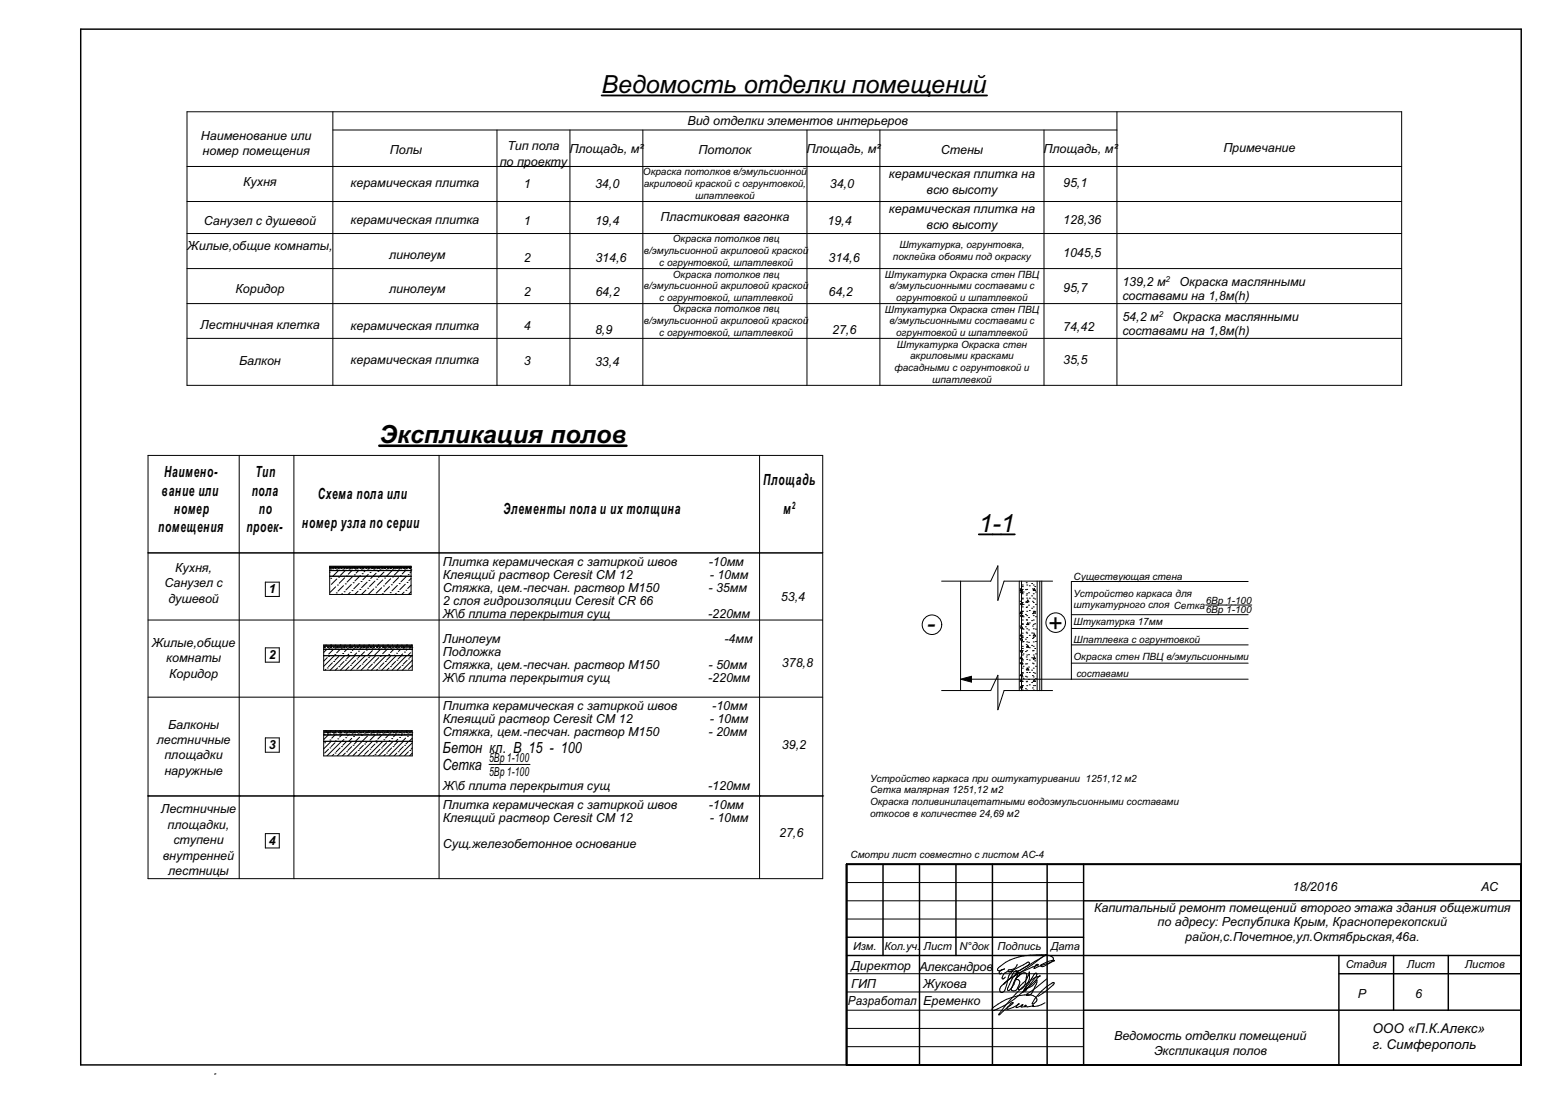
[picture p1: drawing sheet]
<svg xmlns="http://www.w3.org/2000/svg" width="420mm" height="297mm" viewBox="0 0 420 297" stroke-linecap="round" stroke-linejoin="round" font-family="sans-serif">
<path d="M58.6 291.5l-.4 .1" fill="none" stroke="#000" stroke-width=".27"/>
<g fill="none" stroke="#000" stroke-width=".27">
<path d="M89.5 153.9h22.1M89.5 153.7h22.1v1.2h-22.1zM89.5 154h22.1M89.5 154.1h22.1M89.5 154.4h.1M89.7 154.7h.1M89.8 153.7v.2M89.8 154.1h.1M90 154.1h.1M90 154.4h.1M90.4 154.4h.1M90.4 154.8h.1"/>
<path d="M90.8 153.7l-.2 .2M91 154.3h.1M91 154.4h.1M91.1 153.7v.2M91.4 154.7h.1M91.6 154.1h.1M91.7 154.4h.1M91.8 154.1h.1M91.9 154.4h.1M92.1 154.8h.1M92.4 153.7v.2M92.5 154.4h.1"/>
<path d="M92.6 154.3h.1M93.1 154.7h.1M93.4 153.7l-.2 .2M93.4 154.4h.1M93.4 154.1h.1M93.6 154.1h.1M93.7 153.7v.2M93.8 154.8h.1M94 154.4h.1M94.3 154.3h.1M94.7 154.7h.1M94.9 154.4h.1"/>
<path d="M95 153.7v.2M95.1 154.4h.1M95.2 154.1h.1M95.4 154.1h.1M95.5 154.4h.1M95.5 154.8h.1M95.9 153.7l-.2 .2M96 154.3h.1M96.3 153.7v.2M96.4 154.4h.1M96.4 154.7h.1M96.7 154.4h.1"/>
<path d="M97 154.4h.1M97 154.1h.1M97.1 154.1h.1M97.2 154.8h.1M97.6 153.7v.2M97.7 154.3h.1M97.8 154.4h.1M98.1 154.7h.1M98.4 154.4h.1M98.5 153.7l-.2 .2M98.7 154.1h.1M98.8 154.8h.1"/>
<path d="M98.8 153.7v.2M98.9 154.1h.1M99.3 154.4h.1M99.4 154.3h.1M99.8 154.7h.1M99.9 154.4h.1M100.1 154.4h.1M100.1 153.7v.2M100.5 154.8h.1M100.5 154.1h.1M100.7 154.1h.1M100.8 154.4h.1"/>
<path d="M101 154.3h.1M101.1 153.7l-.2 .2M101.4 154.4h.1M101.4 153.7v.2M101.5 154.7h.1M101.8 154.4h.1M102.2 154.8h.1M102.3 154.4h.1M102.3 154.1h.1M102.5 154.1h.1M102.7 153.7v.2M102.7 154.3h.1"/>
<path d="M102.9 154.4h.1M103.1 154.7h.1M103.5 154.4h.1M103.6 153.7l-.1 .2M103.8 154.4h.1M103.9 154.8h.1M104 153.7v.2M104.1 154.1h.1M104.3 154.1h.1M104.4 154.4h.1M104.4 154.3h.1M104.8 154.7h.1"/>
<path d="M105.1 154.4h.1M105.3 154.4h.1M105.3 153.7v.2M105.6 154.8h.1M105.9 154.4h.1M105.9 154.1h.1M106.1 154.1h.1M106.1 154.3h.1M106.2 153.7l-.2 .2M106.5 154.7h.1M106.6 153.7v.2M106.8 154.4h.1"/>
<path d="M107.2 154.8h.1M107.4 154.4h.1M107.7 154.1h.1M107.8 154.3h.1M107.8 154.1h.1M107.8 153.7v.2M108.2 154.7h.1M108.2 154.4h.1M108.5 154.4h.1M108.8 153.7l-.2 .2M108.8 154.4h.1M108.9 154.8h.1"/>
<path d="M109.1 153.7v.2M109.4 154.1h.1M109.4 154.3h.1M109.6 154.1h.1M109.7 154.4h.1M109.9 154.7h.1M110.2 154.4h.1M110.3 154.4h.1M110.4 153.7v.2M110.6 154.8h.1M111.1 154.3h.1M111.2 154.4h.1"/>
<path d="M111.2 154.1h.1M111.4 153.7l-.2 .2M111.4 154.1h.1M111.5 154.7h.1M87.9 175.1h24v.2h-24zM87.9 175.5h24v6.5h-24zM87.9 176.3h24M87.9 178h24M87.9 175.8h.1M88 178l-.1 .1M88 175.8h.1M88.1 175.6l.1 .1h-.2z"/>
<path d="M88.3 176.2h.1M88.5 175.1v.2M88.6 176.4l-.7 .7M88.8 178.5l-.9 1M88.9 175.7h.1M88.9 175.8h.1M89.2 178.2h.1M89.3 176.1h.1M89.5 175.8h.1M89.6 175.8h.1M89.8 175.1v.2l.2-.2M89.9 175.6l.1 .1h-.2z"/>
<path d="M90 176.2h.1M90.2 179.9l-1 1.1M90.4 175.8h.1M90.5 175.7h.1M90.5 176.3l-1.2 1.3M90.6 179.6h.1M90.8 178l-2.9 2.9M90.9 177.7h.1M91 176.1h.1M91 175.8h.1M91.1 175.1v.2M91.3 175.8h.1"/>
<path d="M91.7 176.2h.1M91.7 175.6l.1 .1h-.2zM91.9 175.8h.1M92 178.2l-1.1 1M92.2 175.7h.1M92.4 176.3l-1 .9M92.4 175.1v.2l.2-.2M92.5 175.8h.1M92.6 177.9l-.1 .1M92.6 176.1h.1M93 175.8h.1M93 177.4h.1"/>
<path d="M93.4 176.2h.1M93.4 175.8h.1M93.4 179.6l-1.1 1M93.5 175.6l.1 .1h-.2zM93.6 178l-4 4M93.7 175.1v.2M93.7 179.2h.1M93.9 175.7h.1M94 175.8h.1M94.2 176.3l-.7 .6M94.3 176.1h.1M94.6 175.8h.1"/>
<path d="M94.7 177.6l-.4 .4M94.9 175.8h.1M95 175.1v.2l.1-.2M95 178l-.9 .9M95.1 176.2h.1M95.2 177.1h.1M95.3 175.6l.1 .1h-.2zM95.5 175.8h.1M95.6 175.7h.1M96 176.1h.1M96 176.3l-.3 .3M96.3 175.1v.2"/>
<path d="M96.3 175.8h.1M96.4 175.8h.1M96.4 178l-4 4M96.5 179.2l-1 1.1M96.7 176.2h.1M96.8 177.3l-.7 .7M96.9 178.9h.1M97 175.8h.1M97.1 175.6l.1 .1h-.2zM97.3 175.7h.1M97.3 176.8h.1M97.6 175.1v.2l.1-.2"/>
<path d="M97.7 176.1h.1M97.8 178l-.6 .5M97.8 176.3h.1M97.8 175.8h.1M98 175.8h.1M98.4 176.2h.1M98.4 175.8h.1M98.8 175.6l.1 .1h-.2zM98.8 175.1v.2M98.9 175.7h.1M99 177l-1.1 1M99.2 178l-4 4"/>
<path d="M99.3 175.8h.1M99.4 176.1h.1M99.5 176.5h.1M99.7 175.8h.1M99.7 178.9l-1.1 1M99.9 175.8h.1M100 178.5h.1M100.1 176.2h.1M100.1 175.1v.2l.2-.2M100.6 178l-.2 .2M100.6 175.6l.1 .1h-.2zM100.6 175.7h.1"/>
<path d="M100.8 175.8h.1M101 176.1h.1M101.1 176.6l-1.4 1.4M101.4 175.8h.1M101.4 175.1v.2M101.4 179.9h.1M101.8 176.2h.1M102 178l-4 4M102.3 175.8h.1M102.4 175.6l.1 .1h-.2zM102.7 175.1v.2l.2-.2M102.7 176.1h.1"/>
<path d="M102.8 178.5l-1 1.1M102.9 175.8h.1M103 175.8h.1M103.2 178.2h.1M103.2 176.3l-1.4 1.5M103.4 178h.1M103.5 176.2h.1M103.8 175.8h.1M104 175.7h.1M104 175.1v.2M104.2 175.6l.1 .1h-.2zM104.2 179.9l-1 1.1"/>
<path d="M104.4 175.8h.1M104.4 176.1h.1M104.6 179.6h.1M104.7 175.8h.1M104.8 178l-4 4M105.1 176.3l-1.2 1.2M105.1 176.2h.1M105.3 175.8h.1M105.3 175.1v.2l.1-.2M105.5 177.7h.1M105.7 175.7h.1M105.9 175.8h.1"/>
<path d="M106 175.6l.1 .1h-.2zM106 178.2l-1.1 1M106.1 176.1h.1M106.4 175.8h.1M106.6 175.1v.2M106.8 175.8h.1M106.8 176.2h.1M106.9 176.3l-.9 .9M107.2 177.8l-.2 .2M107.4 175.8h.1M107.4 179.6l-1.1 1M107.6 178l-4 4"/>
<path d="M107.7 177.3h.1M107.7 179.2h.1M107.7 175.6l.1 .1h-.1zM107.8 176.1h.1M107.8 175.1v.2l.2-.2M108.1 175.8h.1M108.2 175.8h.1M108.5 176.2h.1M108.7 176.3l-.5 .6M108.8 175.8h.1M109 178l-.9 .9M109 175.7h.1"/>
<path d="M109.1 175.1v.2M109.3 177.5l-.5 .5M109.4 176.1h.1M109.5 175.6l.1 .1h-.2zM109.7 175.8h.1M109.8 175.8h.1M109.8 177h.1M110.2 176.2h.1M110.3 175.8h.1M110.4 178l-4 4M110.4 175.1v.2l.2-.2M110.5 179.2l-1 1.1"/>
<path d="M110.6 176.3l-.3 .2M110.7 175.7h.1M110.9 178.9h.1M111.1 176.1h.1M111.2 175.8h.1M111.3 175.6l.1 .1h-.2zM111.4 175.8h.1M111.5 177.2l-.8 .8M111.7 175.1v.2M111.8 178l-.6 .5M111.8 175.8h.1M111.9 176.2h.1"/>
<path d="M111.9 179.3l-2.7 2.7M87.9 198.3h24v.2h-24zM87.9 198.7h24v6.5h-24zM87.9 199.5h24M87.9 199.3h.1M88 199.5h.1M88 198.9h.1M88.4 198.8h.1M88.5 181.7l-.3 .3M88.5 198.3v.2M88.8 181.3h.1M88.9 199.2h.1"/>
<path d="M88.9 199.5h.1M88.9 198.9h.1M89 198.7l.1 .2h-.2zM89.1 199.5l-1.2 1.2M89.2 198.9h.1M89.5 199.5h.1M89.5 198.9h.1M89.6 199.3h.1M89.8 198.3v.2M89.9 198.3l-.2 .2M90.1 198.8h.1M90.4 199.5h.1"/>
<path d="M90.4 198.9h.1M90.5 199.2h.1M90.8 198.7l.1 .2h-.2zM90.9 198.9h.1M91 199.5l-.9 .9M91 199.5h.1M91 198.9h.1M91.1 198.3v.2M91.3 199.3h.1M91.6 181.3l-.6 .7M91.8 198.8h.1M91.9 199.5h.1"/>
<path d="M91.9 198.9h.1M92 181h.1M92.2 199.2h.1M92.4 198.3v.2M92.5 198.3l-.2 .2M92.5 199.5h.1M92.5 198.9h.1M92.6 198.7l.1 .2h-.2zM92.8 199.5l-.6 .6M93 199.3h.1M93.4 199.5h.1M93.4 198.9h.1"/>
<path d="M93.5 198.8h.1M93.7 198.3v.2M93.9 199.2h.1M94 199.5h.1M94 198.9h.1M94.2 198.9h.1M94.4 198.7l-.1 .2h.2l-.1-.2M94.6 199.5l-.3 .3M94.6 199.3h.1M94.8 181l-1 1M94.9 199.5h.1M94.9 198.9h.1"/>
<path d="M95 198.3v.2M95.1 198.3l-.2 .2M95.1 180.6h.1M95.2 198.8h.1M95.5 199.5h.1M95.5 198.9h.1M95.6 199.2h.1M95.9 198.9h.1M96 200h.1M96.2 198.7l.1 .2h-.2zM96.3 198.3v.2M96.3 199.3h.1"/>
<path d="M96.4 199.5h.1M96.4 198.9h.1M96.8 198.8h.1M97 199.5h.1M97 198.9h.1M97.3 199.2h.1M97.6 198.3v.2M97.6 198.9h.1M97.6 198.3l-.2 .2M97.8 199.5h.1M97.8 198.9h.1M97.9 180.6l-1 1.1"/>
<path d="M98 198.7v.2h-.2zM98 199.3h.1M98.1 199.6h.1M98.3 180.3h.1M98.4 199.5h.1M98.4 198.9h.1M98.5 198.8h.1M98.8 198.3v.2M98.9 199.2h.1M99.3 198.9h.1M99.3 199.5h.1M99.7 199.3h.1"/>
<path d="M99.7 181.7h.1M99.7 198.7l-.1 .2h.2l-.1-.2M99.8 199.8l-5.4 5.4M99.9 199.5h.1M99.9 198.9h.1M100.1 198.3v.2M100.2 198.8h.1M100.2 198.3l-.2 .2M100.6 199.2h.1M100.8 199.5h.1M100.8 198.9h.1M100.9 198.9h.1"/>
<path d="M101.1 180.3l-1.1 1M101.4 199.3h.1M101.4 199.5h.1M101.4 198.9h.1M101.4 198.3v.2M101.5 198.7l-.1 .2h.2l-.1-.2M101.9 199.5l-1.5 1.5M101.9 198.8h.1M102.3 199.2h.1M102.3 199.5h.1M102.3 198.9h.1M102.5 181.7l-.3 .3"/>
<path d="M102.6 198.9h.1M102.7 198.3v.2M102.8 198.3l-.2 .2M102.8 181.3h.1M102.9 199.5h.1M102.9 198.9h.1M103 199.3h.1M103.3 198.7l.1 .2h-.2zM103.6 198.8h.1M103.7 199.5l-1.1 1.2M103.8 199.5h.1M103.8 198.9h.1"/>
<path d="M104 199.2h.1M104 198.3v.2M104.3 198.9h.1M104.4 199.5h.1M104.4 198.9h.1M104.7 199.3h.1M105.1 198.7l.1 .2h-.2zM105.2 198.8h.1M105.3 199.5h.1M105.3 198.9h.1M105.3 198.3v.2M105.4 198.3l-.2 .2"/>
<path d="M105.5 199.5l-.8 .8M105.6 181.3l-.6 .7M105.7 199.2h.1M105.9 199.5h.1M105.9 198.9h.1M106 198.9h.1M106 181h.1M106.4 199.3h.1M106.6 198.3v.2M106.8 199.5h.1M106.8 198.9h.1M106.8 198.7v.2h.2l-.1-.2"/>
<path d="M106.9 198.8h.1M107.3 199.5l-.5 .5M107.3 199.2h.1M107.4 199.5h.1M107.4 198.9h.1M107.7 198.9h.1M107.8 198.3v.2M107.9 198.3l-.2 .2M108.1 199.3h.1M108.2 199.5h.1M108.2 198.9h.1M108.6 198.8h.1"/>
<path d="M108.6 198.7l-.1 .2h.2v-.2M108.8 181l-1 1M108.8 199.5h.1M108.8 198.9h.1M109 199.2h.1M109.1 198.3v.2M109.1 180.6h.1M109.2 199.5l-.2 .2M109.3 198.9h.1M109.7 199.5h.1M109.7 198.9h.1M109.8 199.3h.1"/>
<path d="M110.3 198.8h.1M110.3 199.5h.1M110.3 198.9h.1M110.4 198.3v.2M110.4 198.7l.1 .2h-.2zM110.5 198.3l-.2 .2M110.6 199.9h.1M110.7 199.2h.1M111 198.9h.1M111.2 199.5h.1M111.2 198.9h.1M111.4 199.3h.1"/>
<path d="M111.7 198.3v.2M111.8 199.5h.1M111.8 198.9h.1M111.9 180.7l-1 1M87.9 201.3h24M88.1 201.6h.1M88.5 201.3h.1M89.2 203.4l-1.1 1M89.5 203h.1M89.6 200.9h.1M89.9 201.3l-2 2M90.6 204.8l-.4 .4"/>
<path d="M90.9 204.4h.1M90.9 201.6l-1 1.1M91.2 201.1l-.2 .2M91.3 201.3h.1M91.7 200.6h.1M92.3 203l-1 1.1M92.7 202.7h.1M92.7 201.3l-3.9 3.9M93.4 200.8l-.5 .5M93.7 204.4l-.7 .8M93.8 200.3h.1M94.1 204.1h.1"/>
<path d="M94.1 201.3l-1.1 1M95.5 200.4l-.8 .9M95.5 202.7l-1.1 1M95.5 201.3l-3.9 3.9M95.8 202.3h.1M96.9 204.1l-1.1 1M96.9 201.3l-.7 .7M97.2 203.7h.1M97.6 200.1l-1.1 1.2M98.6 205.1h.1M98.6 202.3l-1 1.1M99 202h.1"/>
<path d="M99.7 201.3l-.4 .3M100 203.7l-1 1.1M100.4 203.4h.1M101.1 201.3l-3.9 3.9M101.4 205.1v.1M101.8 204.8h.1M101.8 202l-1.1 1M102.1 201.1h.1M102.1 201.6h.1M102.5 201.3h.1M103.2 203.4l-1.1 1M103.5 203h.1"/>
<path d="M103.9 201.3l-3.9 3.9M104.2 200.8h.1M104.6 204.8l-.4 .4M104.9 204.4h.1M104.9 201.6l-1 1.1M105.3 201.3h.1M105.9 201l-.3 .3M106.3 200.5h.1M106.3 203l-1 1.1M106.7 202.7h.1M106.7 201.3l-3.9 3.9M107.7 204.4l-.7 .8"/>
<path d="M108 200.7l-.6 .6M108.1 204.1h.1M108.1 201.3l-1.1 1M108.5 200.2h.1M109.5 202.7l-1.1 1M109.5 201.3l-3.9 3.9M109.8 202.3h.1M110.1 200.4l-.9 .9M110.9 204.1l-1.1 1M110.9 201.3l-.7 .7M111.2 203.7h.1M111.9 200.4l-.8 .9"/>
<path d="M111.9 204.5l-.7 .7M111.9 201.7l-3.5 3.5M111.9 203.1l-.3 .3"/>
</g>
<g fill="none" stroke="#000" stroke-width=".27">
<path d="M89.5 154.9h22.1v6.5h-22.1zM89.5 156.4h22.1M89.6 155.4l-.1 .1M89.8 157h.1M91.1 159.3l-1.5 1.5M91.4 157.2l-1.4 1.5M91.6 158.8h.1M91.7 155l-1.4 1.5M91.9 156.7h.1M93.3 159l-1.5 1.5M93.6 156.9l-1.5 1.4M93.7 154.9l-1.3 1.3"/>
<path d="M93.7 158.5h.1M94.1 156.4h.1M95.4 158.7l-1.5 1.5M95.5 154.9l-.9 1M95.7 156.6l-1.5 1.4M95.9 158.2h.1M96.2 156.1h.1M97.4 154.9l-.7 .7M97.5 158.4l-1.4 1.4M97.8 156.2l-1.4 1.5M98 157.9h.1M98.3 155.7h.1"/>
<path d="M99.2 154.9l-.4 .4M99.7 158.1l-1.5 1.4M99.8 159.7h.1M100 155.9l-1.5 1.5M100.2 157.6h.1M100.5 155.4h.1M101 154.9h.1M101.5 159.9l-1.5 1.4M101.8 157.7l-1.5 1.5M102 159.4h.1M102.1 155.6l-1.5 1.5M102.3 157.3h.1"/>
<path d="M102.6 155.1h.1M103.6 159.6l-1.5 1.4M103.9 157.4l-1.4 1.5M104.1 159.1h.1M104.2 155.3l-1.4 1.5M104.4 156.9h.1M104.9 156.4h.1M105.8 159.2l-1.5 1.5M106.1 157.1l-1.5 1.5M106.2 158.8h.1M106.4 155l-1.5 1.4M106.6 156.6h.1"/>
<path d="M107.9 158.9l-1.5 1.5M108.2 156.8l-1.5 1.5M108.3 154.9l-1.3 1.2M108.4 158.4h.1M108.7 156.3h.1M110 158.6l-1.4 1.5M110.1 154.9l-.9 .9M110.3 156.5l-1.4 1.5M110.5 158.1h.1M110.8 156h.1M111.6 155.2l-.3 .3M111.6 158.9l-.9 .9"/>
<path d="M111.6 157l-.6 .6M91.3 161h.1M92.9 161.1l-.2 .3M93.4 160.6h.1M95.1 160.8l-.6 .6M95.6 160.3h.1M97.2 160.5l-.9 .9M97.7 160h.1M99.3 160.2l-1.1 1.2M103.8 161.2h.1M105.4 161.4h.1M105.9 160.9h.1"/>
<path d="M107.6 161.1l-.3 .3M108.1 160.6h.1M109.7 160.8l-.6 .6M110.2 160.3h.1M111.6 160.7l-.7 .7"/>
</g>
<path d="M276.7 157.8h4.9v29.7h-4.9z" fill-rule="evenodd" fill="#fff"/>
<g fill="none" stroke="#000" stroke-width=".27">
<path d="M276.9 159.9h.1M277.3 159.8l.3 .5h-.6zM277.6 158.8h.1M277.6 159.2h.1M278.6 158.2h.1M278.7 158.8h.1M279.4 159h.1M280.1 158.4h.1M280.3 159.9h.1M280.5 158.8h.1M280.8 159.8l.3 .5h-.6zM280.9 159.2h.1"/>
<path d="M276.9 176.7h.1M276.9 173.3h.1M276.9 170h.1M276.9 166.6h.1M276.9 163.2h.1M277.3 178.3l.3 .5h-.6zM277.3 172.1l.3 .5h-.6zM277.3 166l.3 .5h-.6zM277.6 179h.1M277.6 177.8h.1M277.6 176.6h.1M277.6 175.5h.1"/>
<path d="M277.6 174.3h.1M277.6 173.1h.1M277.6 171.9h.1M277.6 170.7h.1M277.6 169.5h.1M277.6 168.3h.1M277.6 167.1h.1M277.6 165.9h.1M277.6 164.8h.1M277.6 163.6h.1M277.6 162.4h.1M277.6 161.2h.1"/>
<path d="M277.6 160h.1M277.6 179.4h.1M277.6 176.1h.1M277.6 172.7h.1M277.6 169.3h.1M277.6 162.6h.1M277.8 177.5h.1M277.8 174.2h.1M277.8 170.8h.1M277.8 167.4h.1M277.8 164.1h.1M277.8 160.7h.1"/>
<path d="M278.4 176.9h.1M278.4 173.5h.1M278.4 170.2h.1M278.4 166.8h.1M278.4 163.4h.1M278.4 160.1h.1M278.6 178.4h.1M278.6 175h.1M278.6 171.6h.1M278.6 168.3h.1M278.6 164.9h.1M278.6 161.6h.1"/>
<path d="M278.7 179h.1M278.7 177.8h.1M278.7 176.6h.1M278.7 175.5h.1M278.7 174.3h.1M278.7 173.1h.1M278.7 171.9h.1M278.7 170.7h.1M278.7 169.5h.1M278.7 168.3h.1M278.7 167.1h.1M278.7 165.9h.1"/>
<path d="M278.7 164.8h.1M278.7 163.6h.1M278.7 162.4h.1M278.7 161.2h.1M278.7 160h.1M279 175.2l.3 .5h-.6zM279 169l.3 .6h-.6zM279 162.9l.3 .5h-.6zM279.2 177.7h.1M279.2 174.4h.1M279.2 171h.1M279.2 167.6h.1"/>
<path d="M279.2 164.3h.1M279.2 160.9h.1M279.4 179.2h.1M279.4 175.8h.1M279.4 172.5h.1M279.4 169.1h.1M279.4 165.8h.1M279.4 162.4h.1M280.1 178.6h.1M280.1 175.2h.1M280.1 171.8h.1M280.1 168.5h.1"/>
<path d="M280.1 165.1h.1M280.1 161.8h.1M280.3 176.7h.1M280.3 173.3h.1M280.3 170h.1M280.3 166.6h.1M280.3 163.2h.1M280.5 179h.1M280.5 177.8h.1M280.5 176.6h.1M280.5 175.5h.1M280.5 174.3h.1"/>
<path d="M280.5 173.1h.1M280.5 171.9h.1M280.5 170.7h.1M280.5 169.5h.1M280.5 168.3h.1M280.5 167.1h.1M280.5 165.9h.1M280.5 164.8h.1M280.5 163.6h.1M280.5 162.4h.1M280.5 161.2h.1M280.5 160h.1"/>
<path d="M280.8 178.3l.3 .5h-.6zM280.8 172.1l.3 .5h-.6zM280.8 166l.3 .5h-.6zM280.9 179.4h.1M280.9 176.1h.1M280.9 172.7h.1M280.9 169.3h.1M280.9 166h.1M280.9 162.6h.1M281.1 177.5h.1M281.1 174.2h.1M281.1 170.8h.1"/>
<path d="M281.1 167.4h.1M281.1 164.1h.1M281.1 160.7h.1M276.9 186.8h.1M276.9 183.4h.1M276.9 180h.1M277.3 184.5l.3 .5h-.6zM277.6 187.3h.1M277.6 186.1h.1M277.6 185h.1M277.6 183.8h.1M277.6 182.6h.1"/>
<path d="M277.6 181.4h.1M277.6 180.2h.1M277.6 182.8h.1M277.8 184.2h.1M277.8 180.9h.1M278.4 187h.1M278.4 183.6h.1M278.4 180.3h.1M278.6 185.1h.1M278.6 181.7h.1M278.7 187.3h.1M278.7 186.1h.1"/>
<path d="M278.7 185h.1M278.7 183.8h.1M278.7 182.6h.1M278.7 181.4h.1M278.7 180.2h.1M279 181.4l.3 .5h-.6zM279.2 184.5h.1M279.2 181.1h.1M279.4 185.9h.1M279.4 182.6h.1M280.1 185.3h.1M280.1 181.9h.1"/>
<path d="M280.3 186.8h.1M280.3 183.4h.1M280.3 180h.1M280.5 187.3h.1M280.5 186.1h.1M280.5 185h.1M280.5 183.8h.1M280.5 182.6h.1M280.5 181.4h.1M280.5 180.2h.1M280.8 184.5l.3 .5h-.6zM280.9 186.1h.1"/>
<path d="M280.9 182.8h.1M281.1 184.2h.1M281.1 180.9h.1"/>
</g>
<g fill="none" stroke="#000" stroke-width=".27">
<path d="M40.2 123.6h183.2v114.9h-183.2zM64.9 123.6v114.9M79.8 123.6v114.9M119.2 123.6v114.9M206.2 123.6v114.9M40.2 150.1h183.2M40.2 168.3h183.2M40.2 189.3h183.2M40.2 216.1h.1M40.2 216.1h183.2M64.9 216.1h.1M79.8 216.1h.1"/>
<path d="M119.2 216.1h.1M206.2 216.1h.1M223.4 216.1h.1"/>
</g>
<path d="M103 121h67.1" fill="none" stroke="#000" stroke-width=".71"/>
<path d="M50.8 30.3h329.7v74.3h-329.7zM90.4 30.3v74.3M90.4 35.3h212.8M134.9 35.3v69.3M154.7 35.3v69.3M174.5 35.3v69.3M219.1 35.3v69.3M238.9 35.3v69.3M283.4 35.3v69.3M303.2 30.3v74.3M50.8 45.2h329.7M50.8 91.9h329.7" fill="none" stroke="#000" stroke-width=".27"/>
<path d="M50.8 54.7h329.7M50.8 63.4h329.7M50.8 72.9h329.7M50.8 82.4h329.7" fill="none" stroke="#000" stroke-width=".27"/>
<path d="M327.3 164.3h12.5M413 234.6v54.5h-183.2" fill="none" stroke="#000" stroke-width=".27"/>
<!-- layer: ar_note -->
<g fill="none" stroke="#000" stroke-width=".27">
<path d="M255.6 157.8h13.4l1.9-4.2v9.4l1.7-5.2h13.2M260.8 157.8v29.7M276.7 157.8v29.7M277.3 157.8v2.7M281.6 157.8v29.7M282.3 157.8v29.7M282.8 157.8v29.7M338.9 157.9h-48v26.5M277.3 161h.1M277.3 164.2h.1M277.3 167.4h.1M277.3 170.6h.1"/>
<path d="M277.3 173.9h.1M277.3 177.1h.1M277.3 161v2.7M277.3 164.2v2.8M277.3 167.4v2.8M277.3 170.6v2.8M277.3 173.9v2.7M277.3 177.1v2.7M290.9 166.9h48M290.9 170.6h48M290.9 175.1h48M255.6 187.5h13.4l1.9-4.2v9.4l1.7-5.2h13.2"/>
<path d="M260.8 184.4l2.9-.8v1.6zM263.7 184.4h75.2M277.3 180.3h.1M277.3 183.5h.1M277.3 186.7h.1M277.3 180.3v2.8M277.3 183.5v2.8M277.3 186.7v.8M290.9 180h48M271.9 264.2l-.4 .2-.2-.1a1.26 1.26 0 0 1 1.4-1.3 1.65 1.65 0 0 1-1.8 .4 .88 .88 0 0 1 .6-1 16.2 16.2 0 0 1 11.3-3.2 3.1 3.1 0 0 1 3.2 1.1 4.2 4.2 0 0 1-3.3 2.1l-.2-.3 .2-.2a6.5 6.5 0 0 1 3.6-1.1l-5.4 2.1h-.2l.1-.2a.84 .84 0 0 1 1.1-.8l-2.5 1.1a20.7 20.7 0 0 0-6.6 3.9M273 265.3l-.6 .4-.3-.1a2.48 2.48 0 0 1 3-2l-.2 .1a3 3 0 0 0-1.4 2.8l-.7 2.3-.7 .6a.71 .71 0 0 1-.7-.3 .71 .71 0 0 1 .1-.8l1.3-1.4M275.3 265l-1.6 1.1-1.3 1.2 .4-.4"/>
<path d="M275.3 265l-1.8 3.4v.3l.3 .2a5.8 5.8 0 0 0 2.2-3.6 1.22 1.22 0 0 0 .2-1.6l-.3-.1a1.34 1.34 0 0 0-1.1 1.1l-.5 .9-1.5 1.3M275.3 265a1.33 1.33 0 0 1 1.1-.9l.3 .1a.72 .72 0 0 1-.4 1l-.6 .7h.5a.76 .76 0 0 1 .6 .9l-.5 1.2a1.03 1.03 0 0 1-.7 .9 1.03 1.03 0 0 1-1.1-.3l.3-.6a5 5 0 0 1 3.2-3.9l.5 .1a.8 .8 0 0 1 .1 1.1 3.4 3.4 0 0 1-1.2 3.2l-.5 .1-.4-.1 .6-1a5.5 5.5 0 0 0 2.3-3.6l.1 .3a6.7 6.7 0 0 1-1.5 4.6l-.4 .6 1.7-2.3 1.5-2.6 .6-.3 .1 .4-.3 .7-2.7 3.6-.3 .1a1.89 1.89 0 0 1 1.4-1 3.7 3.7 0 0 0 1.9-2 2.74 2.74 0 0 1-.7 2.3 2.26 2.26 0 0 1-1.9 1.9l-.3-.1 .2-.2 5.4-4.2M276.2 261.8a2.19 2.19 0 0 1-2.4 1.6v.4l.3 .1 4.9-2.7h.3l.2 .2-.3 .6-1.6 .9a1.85 1.85 0 0 1-1.7 .7v.4l.2-.1 7.9-4.7-3.9 2.8-4.8 3M278.3 273l.3-.1-.1 .2-.1 .2zM281.8 270.5l4.1-3.1 .3-.3-.1-.4a12.2 12.2 0 0 0-5.8 5.9l1-.7 .2-.5a2.67 2.67 0 0 0-3.4-1.3 14.3 14.3 0 0 0-8.7 3.8v.4h.6a25.2 25.2 0 0 0 8.7-5.9l3.7-3.5-.6 .3a4.7 4.7 0 0 0-2.5 1.3 39.6 39.6 0 0 0-8.1 9l3.9-3.3a2.33 2.33 0 0 0-1.8 1.7l.5 .1 1.4-.6 1.4-.9-.8 1 1.3-.3 .5-.3v-.2l-.4 .4v.3l1.1-.1M283.7 272.2a5.1 5.1 0 0 1-3.3 1l.1-.3-.1 .2-2 .2"/>
<circle cx="253" cy="169.6" r="2.65"/>
<circle cx="277.3" cy="173.6" r=".23"/>
<circle cx="277.3" cy="176.8" r=".23"/>
<circle cx="277.3" cy="160.8" r=".23"/>
<circle cx="277.3" cy="167.2" r=".23"/>
<circle cx="277.3" cy="164" r=".23"/>
<circle cx="277.3" cy="170.4" r=".23"/>
<circle cx="286.6" cy="169" r="2.65"/>
<circle cx="277.3" cy="183.3" r=".23"/>
<circle cx="277.3" cy="180.1" r=".23"/>
<circle cx="277.3" cy="186.5" r=".23"/>
</g>
<g fill="none" stroke="#000" stroke-width=".4">
<path d="M21.9 7.9h391.1v281.2h-391.1zM239.7 234.6v24.8M249.6 234.6v54.5M259.5 234.6v24.8M269.4 234.6v54.5M284.3 234.6v54.5M294.2 234.6v54.5M413 234.6h-183.2v54.5M229.8 254.4h64.4M229.8 259.4h183.2M294.2 244.5h118.8M363.5 259.4v29.7"/>
<path d="M378.4 259.4v14.9M393.2 259.4v14.9M294.2 274.3h118.8M363.5 264.3h49.5"/>
</g>
<path d="M229.8 239.6h64.4M229.8 244.5h64.4M229.8 249.5h64.4M229.8 274.3h64.4M229.8 269.3h64.4M229.8 264.3h64.4M229.8 279.2h64.4M229.8 284.2h64.4" fill="none" stroke="#000" stroke-width=".27"/>
<path d="M132.8 207.5h11.1" fill="none" stroke="#000" stroke-width=".27"/>
<!-- layer: ar_note -->
<path d="M260.8 184.4l2.9-.8v1.6z" fill="#000"/>
<path d="M163.3 25.9h104.7M265.7 145.1h9.8" fill="none" stroke="#000" stroke-width=".49"/>
<path d="M72 158h3.8v3.9h-3.8zM72 175.9h3.8v3.9h-3.8zM72 200.3h3.8v3.9h-3.8zM72 226.3h3.8v3.9h-3.8z" fill="none" stroke="#000" stroke-width=".27"/>
<g font-size="6.8">
<text x="163.3" y="25.2">Ведомость отделки помещений</text>
<text x="103" y="120.3">Экспликация полов</text>
<text x="265.7" y="144.4">1-1</text>
<text x="251.6" y="171.5">-</text>
<text x="284.4" y="171.5">+</text>
</g>
<g font-size="4.2">
<text x="44.5" y="129.6">Наимено-</text>
<text x="69.3" y="129.6">Тип</text>
<text x="207.2" y="131.6">Площадь</text>
<text x="44" y="134.5">вание или</text>
<text x="68.3" y="134.5">пола</text>
<text x="86.2" y="135.5">Схема пола или</text>
<text x="47.3" y="139.5">номер</text>
<text x="70.3" y="139.5">по</text>
<text x="82.1" y="143.4">номер узла по серии</text>
<text x="136.7" y="139.5">Элементы пола и их толщина</text>
<text x="212.7" y="139.5">м</text>
<text x="42.9" y="144.4">помещения</text>
<text x="66.9" y="144.4">проек-</text>
<text x="120.1" y="209">Сетка</text>
<text x="120.2" y="204.4">Бетон кл. В 15 - 100</text>
</g>
<g font-size="3.7">
<text x="372.6" y="280.5">ООО «П.К.Алекс»</text>
<text x="372.6" y="284.7">г. Симферополь</text>
</g>
<g font-size="3.4">
<text x="186.6" y="33.8">Вид отделки элементов интерьеров</text>
<text x="54.6" y="37.9">Наименование или</text>
<text x="105.8" y="41.7">Полы</text>
<text x="137.7" y="40.6">Тип пола</text>
<text x="154.6" y="41.6">Площадь, м²</text>
<text x="189.6" y="41.7">Потолок</text>
<text x="218.9" y="41.6">Площадь, м²</text>
<text x="255.4" y="41.7">Стены</text>
<text x="283.3" y="41.6">Площадь, м²</text>
<text x="332.1" y="41.2">Примечание</text>
<text x="55" y="42.2">номер помещения</text>
<text x="135.7" y="45">по проекту</text>
<text x="66.1" y="50.6">Кухня</text>
<text x="95.2" y="50.7">керамическая плитка</text>
<text x="142.2" y="51">1</text>
<text x="161.6" y="51.2">34,0</text>
<text x="225.3" y="51.2">34,0</text>
<text x="241.3" y="48.2">керамическая плитка на</text>
<text x="251.6" y="52.6">всю высоту</text>
<text x="288.6" y="50.7">95,1</text>
<text x="179.3" y="59.9">Пластиковая вагонка</text>
<text x="241.3" y="57.7">керамическая плитка на</text>
<text x="55.3" y="61">Санузел с душевой</text>
<text x="95.2" y="60.7">керамическая плитка</text>
<text x="142.2" y="61.1">1</text>
<text x="161.6" y="61.2">19,4</text>
<text x="224.7" y="61.2">19,4</text>
<text x="251.6" y="62.1">всю высоту</text>
<text x="288.6" y="60.8">128,36</text>
<text x="50.8" y="68">Жилые,общие комнаты,</text>
<text x="105.7" y="70.2">линолеум</text>
<text x="142.2" y="71.1">2</text>
<text x="161.6" y="71.1">314,6</text>
<text x="224.9" y="71.1">314,6</text>
<text x="288.6" y="69.9">1045,5</text>
<text x="304.7" y="77.7">139,2 м</text>
<text x="320.2" y="77.7">Окраска маслянными</text>
<text x="63.9" y="79.4">Коридор</text>
<text x="105.7" y="79.6">линолеум</text>
<text x="142.2" y="80.5">2</text>
<text x="161.6" y="80.5">64,2</text>
<text x="224.9" y="80.5">64,2</text>
<text x="288.6" y="79.2">95,7</text>
<text x="304.7" y="81.6">составами на 1,8м(h)</text>
<text x="54.4" y="89.4">Лестничная клетка</text>
<text x="95.2" y="89.7">керамическая плитка</text>
<text x="142.2" y="89.7">4</text>
<text x="288.6" y="89.9">74,42</text>
<text x="304.7" y="87.1">54,2 м</text>
<text x="318.3" y="87.1">Окраска маслянными</text>
<text x="161.6" y="90.7">8,9</text>
<text x="225.9" y="90.7">27,6</text>
<text x="304.7" y="91">составами на 1,8м(h)</text>
<text x="64.9" y="99.1">Балкон</text>
<text x="95.2" y="98.8">керамическая плитка</text>
<text x="142.2" y="99.2">3</text>
<text x="161.6" y="99.3">33,4</text>
<text x="288.6" y="98.9">35,5</text>
<text x="47.6" y="155.2">Кухня,</text>
<text x="120.2" y="153.7">Плитка керамическая с затиркой швов</text>
<text x="192.4" y="153.7">-10мм</text>
<text x="44.7" y="159.4">Санузел с</text>
<text x="73" y="161.1">1</text>
<text x="120.2" y="157.2">Клеящий раствор Ceresit CM 12</text>
<text x="120.2" y="160.7">Стяжка, цем.-песчан. раствор М150</text>
<text x="192.3" y="160.7">- 35мм</text>
<text x="192.7" y="157.2">- 10мм</text>
<text x="45.7" y="163.6">душевой</text>
<text x="120.2" y="164.2">2 слоя гидроизоляции Ceresit CR 66</text>
<text x="120.2" y="167.7">Ж\б плита перекрытия сущ</text>
<text x="192.2" y="167.7">-220мм</text>
<text x="212" y="163.3">53,4</text>
<text x="41.2" y="175.6">Жилые,общие</text>
<text x="45.1" y="179.7">комнаты</text>
<text x="73" y="178.9">2</text>
<text x="120.2" y="174.5">Линолеум</text>
<text x="120.2" y="178">Подложка</text>
<text x="196.7" y="174.5">-4мм</text>
<text x="45.9" y="183.9">Коридор</text>
<text x="120.2" y="181.5">Стяжка, цем.-песчан. раствор М150</text>
<text x="120.2" y="185">Ж\б плита перекрытия сущ</text>
<text x="192.2" y="185">-220мм</text>
<text x="192.3" y="181.5">- 50мм</text>
<text x="212.3" y="181.1">378,8</text>
<text x="45.7" y="197.8">Балконы</text>
<text x="120.2" y="192.8">Плитка керамическая с затиркой швов</text>
<text x="120.2" y="196.3">Клеящий раствор Ceresit CM 12</text>
<text x="192.7" y="196.3">- 10мм</text>
<text x="193.4" y="192.8">-10мм</text>
<text x="42.6" y="202">лестничные</text>
<text x="73" y="203.4">3</text>
<text x="120.2" y="199.8">Стяжка, цем.-песчан. раствор М150</text>
<text x="192.3" y="199.8">- 20мм</text>
<text x="212.3" y="203.3">39,2</text>
<text x="44.6" y="206.2">площадки</text>
<text x="132.8" y="207">5Вр 1-100</text>
<text x="44.6" y="210.4">наружные</text>
<text x="120.2" y="214.5">Ж\б плита перекрытия сущ</text>
<text x="132.8" y="210.6">5Вр 1-100</text>
<text x="192.2" y="214.5">-120мм</text>
<text x="43.7" y="220.8">Лестничные</text>
<text x="120.2" y="219.7">Плитка керамическая с затиркой швов</text>
<text x="192.4" y="219.7">-10мм</text>
<text x="45.5" y="225">площадки,</text>
<text x="120.2" y="223.2">Клеящий раствор Ceresit CM 12</text>
<text x="192.7" y="223.2">- 10мм</text>
<text x="211.5" y="227.3">27,6</text>
<text x="44.2" y="233.4">внутренней</text>
<text x="47.1" y="229.2">ступени</text>
<text x="73" y="229.4">4</text>
<text x="120.2" y="230.2">Сущ.железобетонное основание</text>
<text x="45.7" y="237.6">лестницы</text>
<text x="350.9" y="241.8">18/2016</text>
<text x="402.1" y="241.8">АС</text>
<text x="297.1" y="247.6">Капитальный ремонт помещений второго этажа здания общежития</text>
<text x="314.3" y="251.5">по адресу: Республика Крым, Красноперекопский</text>
<text x="321.8" y="255.4">район,с.Почетное,ул.Октябрьская,46а.</text>
<text x="231.1" y="263.5">Директор</text>
<text x="249.6" y="263.5">Александров</text>
<text x="231.1" y="268.3">ГИП</text>
<text x="250.6" y="268.3">Жукова</text>
<text x="230.2" y="272.8">Разработал</text>
<text x="250.6" y="272.9">Еременко</text>
<text x="368.6" y="270.9">Р</text>
<text x="384.2" y="270.9">6</text>
<text x="302.5" y="282.4">Ведомость отделки помещений</text>
<text x="313.3" y="286.3">Экспликация полов</text>
</g>
<g font-size="3">
<text x="231.6" y="258">Изм.</text>
<text x="240.1" y="258">Кол.уч.</text>
<text x="250.8" y="258">Лист</text>
<text x="260.5" y="258">N°док</text>
<text x="270.8" y="258">Подпись</text>
<text x="285.3" y="258">Дата</text>
<text x="365.4" y="262.9">Стадия</text>
<text x="381.9" y="262.9">Лист</text>
<text x="397.7" y="262.9">Листов</text>
</g>
<text font-size="2.8" x="215" y="138">2</text>
<g font-size="2.7">
<text x="174.6" y="47.6">Окраска потолков в/эмульсионной</text>
<text x="174.8" y="50.8">акриловой краской с огрунтовкой,</text>
<text x="188.7" y="54">шпатлевкой</text>
<text x="182.7" y="65.8">Окраска потолков пвц</text>
<text x="174.8" y="69">в/эмульсионной акриловой краской</text>
<text x="242.4" y="70.6">поклейка обоями под окраску</text>
<text x="244.2" y="67.4">Штукатурка, огрунтовка,</text>
<text x="179" y="72.2">с огрунтовкой, шпатлевкой</text>
<text x="182.7" y="75.3">Окраска потолков пвц</text>
<text x="240.2" y="75.3">Штукатурка Окраска стен ПВЦ</text>
<text x="174.8" y="78.5">в/эмульсионной акриловой краской</text>
<text x="179" y="81.7">с огрунтовкой, шпатлевкой</text>
<text x="241.5" y="78.5">в/эмульсионными составами с</text>
<text x="243.3" y="81.7">огрунтовкой и шпатлевкой</text>
<text x="174.8" y="88">в/эмульсионной акриловой краской</text>
<text x="182.7" y="84.8">Окраска потолков пвц</text>
<text x="240.2" y="84.9">Штукатурка Окраска стен ПВЦ</text>
<text x="241.5" y="88">в/эмульсионными составами с</text>
<text x="179" y="91.1">с огрунтовкой, шпатлевкой</text>
<text x="243.3" y="91.2">огрунтовкой и шпатлевкой</text>
<text x="243.5" y="94.4">Штукатурка Окраска стен</text>
<text x="242.8" y="100.7">фасадными с огрунтовкой и</text>
<text x="247.1" y="97.5">акриловыми красками</text>
<text x="253.1" y="103.9">шпатлевкой</text>
<text x="291.5" y="157.3">Существующая стена</text>
<text x="291.5" y="162">Устройство каркаса для</text>
<text x="291.5" y="165.1">штукатурного слоя Сетка</text>
<text x="327.3" y="164">6Вр 1-100</text>
<text x="327.3" y="166.5">6Вр 1-100</text>
<text x="291.5" y="169.8">Штукатурка 17мм</text>
<text x="291.5" y="174.5">Шпатлевка с огрунтовкой</text>
<text x="291.5" y="179.1">Окраска стен ПВЦ в/эмульсионными</text>
<text x="292.2" y="183.8">составами</text>
<text x="236.2" y="212.2">Устройство каркаса при оштукатуривании 1251,12 м2</text>
<text x="236.2" y="215.3">Сетка малярная 1251,12 м2</text>
<text x="236.2" y="218.5">Окраска поливинилацетатными водоэмульсионными составами</text>
<text x="236.2" y="221.7">откосов в количестве 24,69 м2</text>
<text x="230.9" y="232.9">Смотри лист совместно с листом АС-4</text>
</g>
<g font-size="2.2">
<text x="316.5" y="76.5">2</text>
<text x="314.6" y="85.9">2</text>
</g>
</svg>
